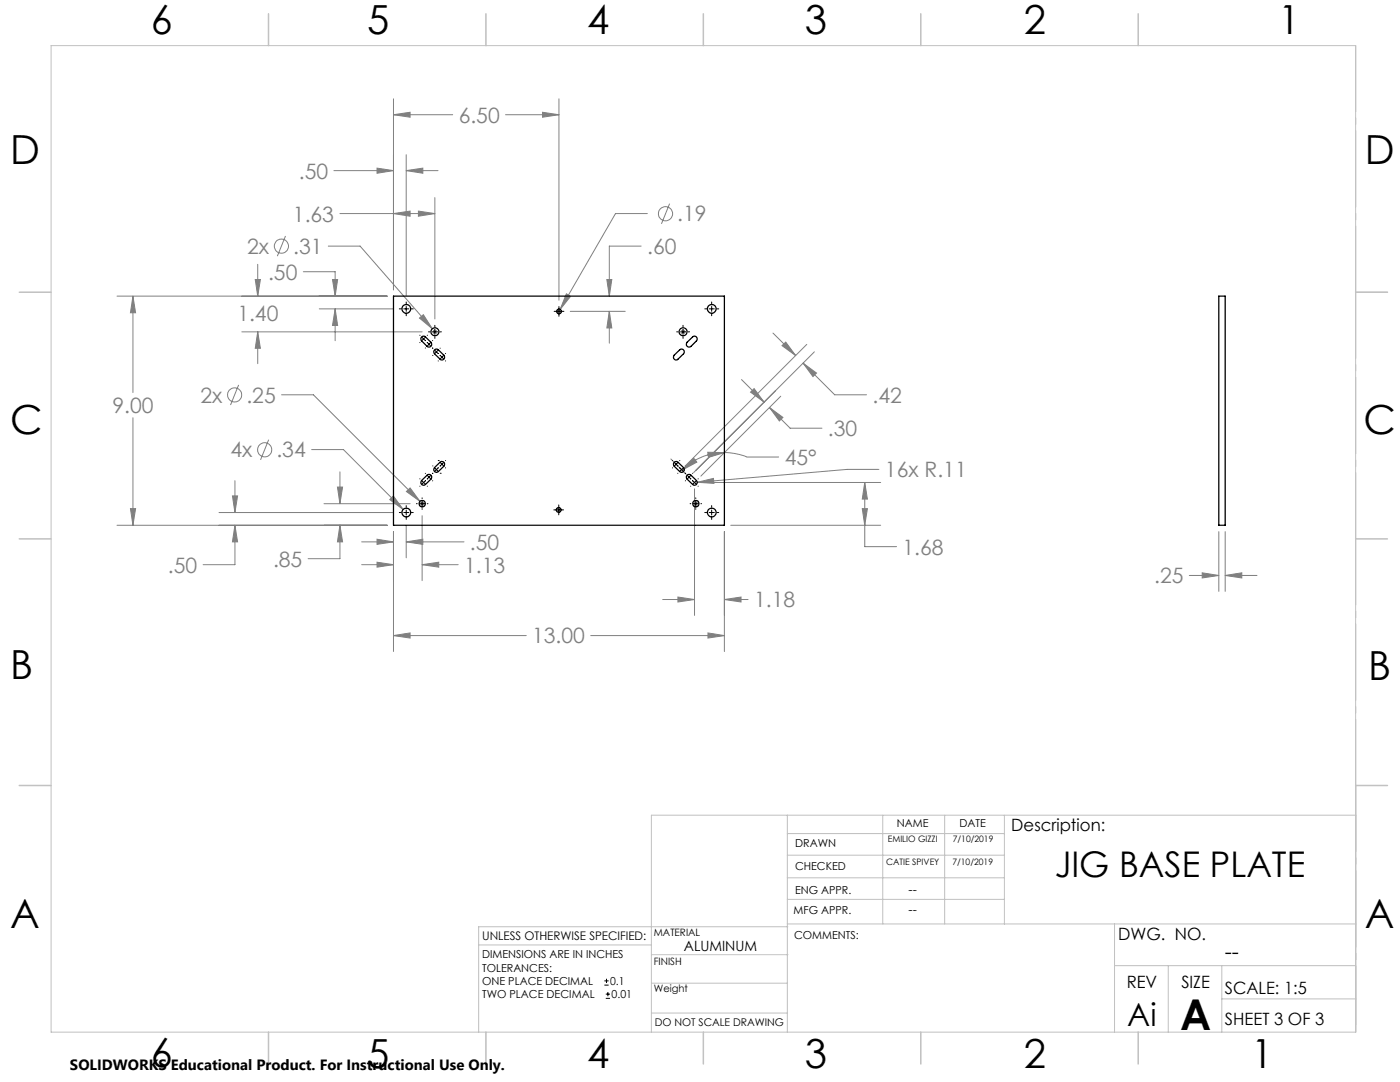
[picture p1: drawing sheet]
<svg xmlns="http://www.w3.org/2000/svg" width="279mm" height="216mm" viewBox="0 0 279 216" stroke-linecap="round" stroke-linejoin="round" font-family="sans-serif">
<g fill="none" stroke="#808080" stroke-width=".2">
<path d="M78.5 19.7v38.1M111.5 19.7v40.2M66.6 34h11.9M75.2 33.5l3.3 .5-3.3 .6zM78.5 22.9l3.3-.5v1zM78.5 22.9h11.8M81.1 30.9v28.1M81.1 34h6.3M81.1 34l3.3-.5v1.1zM86.8 39.4v24.2M100.9 22.9h10.6M108.3 22.4l3.2 .5-3.2 .5z"/>
<path d="M23.4 59.1h53.9M26.5 59.1l.6 3.3h-1.1zM26.5 59.1v19.2M50.9 55.8h1.1l-.6 3.3zM51.4 52.7v6.4M57 47.1l-1.6 4M60.5 54.2h6.4v4.9M65.5 49.1h6.4l14.4 16.5M66.4 55.8h1l-.5 3.3zM67.8 42.6h19M78.5 42.6l3.3-.5v1zM83.5 42.1l3.3 .5-3.3 .5z"/>
<path d="M113 58.6l.9 .5-2.1 2.6zM121.1 55.8h1l-.5 3.3zM128 49.1h-6.4v10M129.2 42.6h-6.4l-11 19.1M133.6 40.6l-1.6 4.1M47.6 76.8l-1.6 4M48.3 66.2h35.9M51.4 66.2l.6 3.3h-1.1zM51.4 66.2v6.4M56.2 78.8h6.3l21.3 21.2M63.7 61.6h14.7M66.9 61.6l.5 3.3h-1z"/>
<path d="M66.9 61.6v6.4M83.7 63.5l.8-.7 1.8 2.8zM86.3 66.2h1M86.4 65.9l.7 .7M86.8 65.7v1M87.1 65.9l-.7 .7M111.1 62.1h1M111.2 61.8l.7 .7M111.5 61.6v1.1M111.9 61.8l-.7 .7M113.8 62.1h11M121.6 62.1l.5 3.3h-1z"/>
<path d="M121.6 62.1v6.4M135.8 66.2h1M136 65.9l.7 .7M136.3 65.7v1M136.7 65.9l-.7 .7M148 75.7l4.5 4.5M149.8 78.2l.7-.7 2 2.7zM154.3 66.5l4.5 4.4M154.7 78l-15.9 15.9M155.8 79.1l-15.9 15.9M156.1 69l.7-.7 2 2.6zM160.3 72.5l2.6 1.9-.7 .7z"/>
<path d="M160.3 72.5l6.3 6.3h6.3M161 68.7l-24.1 24.1M162.5 70.2l-24.1 24.1M26.5 83.4v21.4M46.4 99h1l-.5 3.3zM46.9 95.9v6.4M53.6 87.7l-1.6 4.1M62.2 89.7h6.3l12 12M67.3 97.2h1.1l-.6 3.3zM67.8 94.2v6.3M78.5 99l2 2.7-2.7-2zM81.1 98.1l.7-.7 2 2.6z"/>
<path d="M133.9 91.6l3 3.1M138.4 91.4l.7 .8-3 1.6zM138.6 97.5v25.3M139.1 96.2l3.3-.7 .1 .9zM139.9 96.3h35.9M141.3 90.2l3.3 .1-3.2 1zM144.6 90.3a11.9 11.9 0 0 0-8.5 3.5M144.6 90.3a11.7 11.7 0 0 1 4.4 .9h6.4M153.6 81.3l2.6 2-.7 .7zM153.6 81.3l4.1 4.1h6.3M172.6 96.3l.5 3.3h-1zM172.6 96.3v12.8h6.3"/>
<path d="M175.4 93.7h-6.3l-30 2.5M23.4 104.8h53.9M26 101.5h1.1l-.6 3.3zM43.7 102.3h34.7M46.9 104.8l.5 3.3h-1zM46.9 104.8v7.9h-6.4M64.7 100.5h17.1M67.8 104.8l.6 3.3h-1.1zM67.8 104.8v6.7h-6.3M72.2 108.1h6.3M72.2 112.7h6.3M75.2 107.6l3.3 .5-3.3 .5z"/>
<path d="M75.2 112.2l3.3 .5-3.3 .5zM78.5 106.1v23.9M81.1 104.9v6.4M81.1 108.1h11.5M81.1 108.1l3.3-.5v1zM83.7 100.5h1.1M83.9 100.2l.7 .7M84.2 102.9v13M84.2 112.7h7.2M84.2 100v1M84.2 112.7l3.4-.5v1zM84.6 100.2l-.7 .7"/>
<path d="M111.1 101.8h1M111.2 101.4l.7 .7M111.5 101.3v1M111.9 101.4l-.7 .7M132.3 119.6h6.3M135.3 119.1l3.3 .5-3.3 .5zM138.4 100.5h1M138.5 100.2l.7 .7M138.9 100v1M139.2 100.2l-.7 .7M144.6 119.6l3.3-.5v1zM144.6 106.1v23.9"/>
<path d="M144.6 119.6h4.7M145.8 104.8h30M172.1 101.5h1l-.5 3.3zM237.3 114.8h5.9M239.9 114.3l3.3 .5-3.3 .5zM243.2 106.1v11.9M244.5 106.1v11.9M244.5 114.8h6.4M244.5 114.8l3.3-.5v1zM78.5 126.8l3.3-.5v1zM78.5 126.8h26.5M117.9 126.8h26.7"/>
<path d="M141.3 126.3l3.3 .5-3.3 .5z"/>
<circle cx="56.2" cy="49.1" r="1.41"/>
<circle cx="132.8" cy="42.7" r="1.41"/>
<circle cx="46.8" cy="78.8" r="1.41"/>
<circle cx="52.8" cy="89.8" r="1.4"/>
</g>
<g fill="none" stroke="#000" stroke-width=".2">
<path d="M79.7 61.6h.4M80.6 61.6h1M81.1 60.3v.3M81.1 61.1v1M81.1 62.7v.3M82.1 61.6h.4M83.8 66.9h.1M83.8 68.3v.1M84.2 67.3l.3 .3M84.5 67.6l.4 .3M84.5 67.6l-.3 .4M84.9 69.4v.1"/>
<path d="M84.9 67.3l-.4 .3M85.3 68.3l.3 .4M85.3 66.9h.1M85.5 66.2h.3M85.6 68.7l-.3 .4M85.6 68.7l.4 .4M86 68.3l-.4 .4M86.3 66.2h1M86.3 69.4l.1 .1M86.4 67.9l-.1 .1M86.4 70.9h.1M86.7 69.9l.8 .6"/>
<path d="M86.8 64.9v.3M86.8 65.7v1M86.8 67.2v.3M87.5 72h.1M87.5 69.9l-.8 .7M87.8 66.2h.3M87.8 69.5h.1M87.8 70.9l.4 .4M88.2 71.3l.3 .3M88.2 71.3l-.4 .3M88.5 70.9l-.3 .4M88.9 72h.1"/>
<path d="M88.9 70.5v.1M110.6 62.1h1.9M111.5 61.2v1.9M135 66.2h.3M135.8 66.2h1M136.3 64.9v.3M136.3 65.7v1M136.3 67.2v.3M137.3 66.2h.3M140.7 61.6h.3M141.5 61.6h1.1M142 60.3v.3"/>
<path d="M142 61.1v1M142 62.7v.3M143.1 61.6h.3M83.8 95.5v.1M83.8 97h.1M84.2 95.9l.3 .4M84.2 99.3v.2M84.2 100v1M84.5 96.3l-.3 .3M84.5 96.3l.4 .3M84.9 96l-.4 .3M84.9 94.4v.1"/>
<path d="M85.3 97h.1M85.3 94.9l.7 .7M86 94.9l-.7 .7M86.3 95.9l.1 .1M86.4 93h.1M86.4 94.4l-.1 .1M86.7 93.3l.8 .8M87.5 91.9h.1M87.5 93.4l-.8 .7M87.8 94.4h.1M87.8 92.3l.7 .7M88.5 92.3l-.7 .7"/>
<path d="M88.9 93.3v.1M88.9 91.9h.1M134.2 91.9h.1M134.2 93.3v.1M134.6 92.3l.7 .7M135.3 94.4h.1M135.3 92.3l-.7 .7M135.6 91.9h.1M135.7 93.4l.3 .3M136 93.7l.4 .4M136 93.7l-.4 .4M136.4 93.3l-.4 .4"/>
<path d="M136.7 94.4h.1M136.8 94.4v.1M136.8 93h-.1M136.8 95.9v.1M137.2 94.9l.7 .7M137.8 97h.1M137.9 94.9l-.7 .7M138.3 96l.3 .3M138.3 94.4l-.1 .1M138.6 96.3l-.4 .3M138.6 96.3l.4 .3M138.9 99.3v.2"/>
<path d="M138.9 100v1M139 95.9l-.4 .4M139.3 97h.1M139.3 95.5v.1M79.7 102.3h.4M80.6 102.3h1M81.1 100.9v.3M81.1 101.8v1M81.1 103.3v.3M82.1 102.3h.4M83.1 100.5h.2M83.7 100.5h1.1"/>
<path d="M84.2 101.5v.1M85.3 100.5h.1M110.5 101.7h2M111.5 100.8v1.9M137.7 100.5h.2M138.4 100.5h1M138.9 101.5v.1M139.9 100.5h.1M140.7 102.3h.3M141.5 102.3h1.1M142 100.9v.3M142 101.8v1"/>
<path d="M142 103.3v.3M143.1 102.3h.3M120.6 196.6h.9M120.6 195.7h.9M120.9 199.2h.8M120.9 198.4h.8M121 195.3v.8M121.3 197.9v.9"/>
</g>
<path d="M270.6 9.1v49.2M270.6 58.3v49.2M270.6 107.5v49.2M270.6 156.7v49.2" fill="none" stroke="#c0c0c0" stroke-width=".2" stroke-dasharray="15.2 1.3 1.3 1.3" stroke-dashoffset="2.1"/>
<g fill="none" stroke="#c0c0c0" stroke-width=".2">
<path d="M10.2 9.1h260.3v196.9h-260.3zM270.5 58.3h6.4M270.5 156.7h6.4M157.1 162.7v43.3M157.1 175.2h43.3M157.1 170.6h43.3M157.1 166.3h43.3M157.1 179.5h43.3M176.2 162.7v21.7M188.5 162.7v21.7M200.4 162.7v21.7M270.6 162.7h-140.6v43.3"/>
<path d="M95.5 188.6h34.5M130 196.2h27.1M130 190.5h27.3M157.1 184.4h113.4M157.2 184.9h-61.7v21.1M222.4 184.4v21.6M222.4 192.7h48.1M233.2 192.7v13.3M243.8 199.3h26.7M243.8 192.7v13.3M130 202.1h27.1"/>
</g>
<g fill="none" stroke="#c0c0c0" stroke-width=".3">
<path d="M53.6 2.8v6.3M97 2.8v6.3M140.4 2.8v6.3M183.8 2.8v6.3M227.2 2.8v6.3M3.8 58.3h6.4M270.5 58.3h6.4M3.8 107.5h6.4M270.5 107.5h6.4M3.8 156.7h6.4M270.5 156.7h6.4M53.6 206v6.3"/>
<path d="M97 206v6.3M140.4 206v6.3M183.8 206v6.3M227.2 206v6.3"/>
</g>
<path d="M26.5 59.1l.6 3.3h-1.1zM26 101.5h1.1l-.6 3.3zM78.5 126.8l3.3-.5v1zM141.3 126.3l3.3 .5-3.3 .5zM78.5 99l-.7 .7 2.7 2zM81.1 98.1l2.7 1.9-2-2.6zM83.7 63.5l2.6 2.1-1.8-2.8zM113 58.6l-1.2 3.1 2.1-2.6zM81.1 108.1l3.3-.5v1zM75.2 107.6l3.3 .5-3.3 .5zM46.4 99h1l-.5 3.3zM46.9 104.8l.5 3.3h-1zM67.8 104.8l.6 3.3h-1.1zM67.3 97.2h1.1l-.6 3.3zM51.4 66.2l.6 3.3h-1.1zM50.9 55.8h1.1l-.6 3.3zM66.9 61.6l.5 3.3h-1zM66.4 55.8h1l-.5 3.3zM81.1 34l3.3-.5v1.1zM75.2 33.5l3.3 .5-3.3 .6zM78.5 42.6l3.3-.5v1zM83.5 42.1l3.3 .5-3.3 .5zM78.5 22.9l3.3-.5v1zM108.3 22.4l3.2 .5-3.2 .5zM121.6 62.1l.5 3.3h-1zM121.1 55.8h1l-.5 3.3zM139.1 96.2l3.4 .2-.1-.9zM153.6 81.3l2.6 2-.7 .7zM149.8 78.2l.7-.7 2 2.7zM160.3 72.5l2.6 1.9-.7 .7zM156.1 69l.7-.7 2 2.6zM172.1 101.5h1l-.5 3.3zM172.6 96.3l.5 3.3h-1zM144.6 119.6l3.3-.5v1zM135.3 119.1l3.3 .5-3.3 .5zM84.2 112.7l3.4-.5v1zM75.2 112.2l3.3 .5-3.3 .5zM141.3 90.2l3.3 .1-3.2 1zM138.4 91.4l.7 .8-3 1.6zM244.5 114.8l3.3-.5v1zM239.9 114.3l3.3 .5-3.3 .5z" fill="#808080"/>
<g fill="none" stroke="#000" stroke-width=".25">
<path d="M78.5 59.1h66.1v45.7h-66.1zM243.2 59.1h1.3v45.7h-1.3zM84.2 67.2l.6-.1 1.2 1.2a.56 .56 0 0 1 0 .8 .56 .56 0 0 1-.8 0l-1.2-1.2v-.4zM86.8 69.7h.5l1.3 1.2a.55 .55 0 0 1 0 .8 .55 .55 0 0 1-.8-.1l-1.2-1.2v-.3zM134.5 70.9l1.1-1.1a.55 .55 0 0 1 .8 0 .55 .55 0 0 1 0 .8l-1.1 1a.55 .55 0 0 1-.8 .1 .55 .55 0 0 1 0-.8zM137.1 68.3l1.1-1.1a.55 .55 0 0 1 .8 0 .55 .55 0 0 1 0 .8l-1.1 1.1a.56 .56 0 0 1-.8 0 .56 .56 0 0 1 0-.8zM84.1 95.9l1.1-1.1a.55 .55 0 0 1 .8 0 .55 .55 0 0 1 0 .8l-1.1 1.1a.55 .55 0 0 1-.8 0 .55 .55 0 0 1 0-.8zM86.7 93.3l1.1-1a.55 .55 0 0 1 .8-.1 .55 .55 0 0 1 0 .8l-1.1 1.1a.55 .55 0 0 1-.8 0 .55 .55 0 0 1 0-.8zM134.5 92.3l.3-.2h.4l1.2 1.2a.55 .55 0 0 1 0 .8 .55 .55 0 0 1-.8 0l-1.1-1.1-.1-.3zM137.1 94.9l.3-.2h.4l1.2 1.2a.55 .55 0 0 1 0 .7 .55 .55 0 0 1-.8 .1l-1.1-1.1-.1-.3z"/>
<circle cx="81.1" cy="61.6" r=".88"/>
<circle cx="86.8" cy="66.2" r=".79"/>
<circle cx="111.6" cy="62.1" r=".47"/>
<circle cx="136.3" cy="66.2" r=".79"/>
<circle cx="142" cy="61.6" r=".88"/>
<circle cx="81.1" cy="102.3" r=".88"/>
<circle cx="84.3" cy="100.5" r=".63"/>
<circle cx="111.5" cy="101.8" r=".48"/>
<circle cx="138.9" cy="100.5" r=".63"/>
<circle cx="142" cy="102.3" r=".88"/>
</g>
<text font-size="8.5" x="235.5" y="205.4">A</text>
<g font-size="8">
<text x="30.1" y="6.8">6</text>
<text x="73.3" y="6.9">5</text>
<text x="117.2" y="6.9">4</text>
<text x="160.6" y="6.9">3</text>
<text x="204.3" y="6.9">2</text>
<text x="255.1" y="6.9">1</text>
<text x="2.1" y="32.8">D</text>
<text x="272.4" y="32.8">D</text>
<text x="2.1" y="86.5">C</text>
<text x="272.1" y="86.6">C</text>
<text x="2.1" y="135.6">B</text>
<text x="273.1" y="135.6">B</text>
<text x="2.1" y="185.1">A</text>
<text x="272.4" y="185.1">A</text>
<text x="30.1" y="212.9">6</text>
<text x="73.3" y="213">5</text>
<text x="117.2" y="213">4</text>
<text x="160.6" y="213">3</text>
<text x="204.3" y="213">2</text>
<text x="249.7" y="213">1</text>
</g>
<text font-size="7.1" x="210.5" y="174.9">JIG BASE PLATE</text>
<text font-size="6.3" x="225" y="204.6">Ai</text>
<g font-size="4.2" fill="#808080">
<text x="91.5" y="24.5">6.50</text>
<text x="59.6" y="35.6">.50</text>
<text x="58.5" y="44.2">1.63</text>
<text x="135.2" y="44.2">.19</text>
<text x="49.3" y="50.7">2x</text>
<text x="58.5" y="50.7">.31</text>
<text x="129.2" y="50.7">.60</text>
<text x="53.5" y="55.8">.50</text>
<text x="47.4" y="64.1">1.40</text>
<text x="22.5" y="82.4">9.00</text>
<text x="40" y="80.3">2x</text>
<text x="49.2" y="80.3">.25</text>
<text x="174.1" y="80.4">.42</text>
<text x="165.2" y="87">.30</text>
<text x="46" y="91.3">4x</text>
<text x="55.2" y="91.3">.34</text>
<text x="156.6" y="92.8">45°</text>
<text x="176.6" y="95.2">16x R.11</text>
<text x="54.5" y="113.1">.85</text>
<text x="93.8" y="109.7">.50</text>
<text x="180.1" y="110.7">1.68</text>
<text x="33.5" y="114.3">.50</text>
<text x="92.6" y="114.3">1.13</text>
<text x="230.3" y="116.4">.25</text>
<text x="150.5" y="121.2">1.18</text>
<text x="106.2" y="128.4">13.00</text>
</g>
<text font-size="4.2" x="244.4" y="191.4">--</text>
<g font-size="3.4">
<text x="201.8" y="165.9">Description:</text>
<text x="223.2" y="187.6">DWG. NO.</text>
<text x="224.9" y="197.2">REV</text>
<text x="235.8" y="197.2">SIZE</text>
<text x="244.4" y="198.4">SCALE: 1:5</text>
<text x="244.4" y="204.6">SHEET 3 OF 3</text>
</g>
<text font-size="3" x="14" y="213.5">SOLIDWORKS Educational Product. For Instructional Use Only.</text>
<text font-size="2.8" x="136.5" y="189.7">ALUMINUM</text>
<g font-size="2.5">
<text x="181.3" y="178.3">--</text>
<text x="181.3" y="182.3">--</text>
</g>
<text font-size="2.4" x="96.2" y="187.5">UNLESS OTHERWISE SPECIFIED:</text>
<g font-size="2.2">
<text x="179" y="165.1">NAME</text>
<text x="191.5" y="165.1">DATE</text>
<text x="158.7" y="169">DRAWN</text>
<text x="158.7" y="173.5">CHECKED</text>
<text x="158.7" y="178.3">ENG APPR.</text>
<text x="158.4" y="182.4">MFG APPR.</text>
<text x="96.2" y="191.2">DIMENSIONS ARE IN INCHES</text>
<text x="158.5" y="187.4">COMMENTS:</text>
<text x="96.2" y="193.9">TOLERANCES:</text>
<text x="96.2" y="196.5">ONE PLACE DECIMAL</text>
<text x="121.8" y="196.5">0.1</text>
<text x="96.2" y="199.2">TWO PLACE DECIMAL</text>
<text x="122.1" y="199.2">0.01</text>
</g>
<text font-size="2.1" x="130.7" y="204.6">DO NOT SCALE DRAWING</text>
<g font-size="2">
<text x="130.5" y="186.8">MATERIAL</text>
<text x="130.5" y="192.5">FINISH</text>
<text x="130.5" y="198">Weight</text>
</g>
<g font-size="1.8">
<text x="177.2" y="168">EMILIO GIZZI</text>
<text x="190.2" y="168">7/10/2019</text>
<text x="176.9" y="172.6">CATIE SPIVEY</text>
<text x="190.1" y="172.6">7/10/2019</text>
</g>
</svg>
